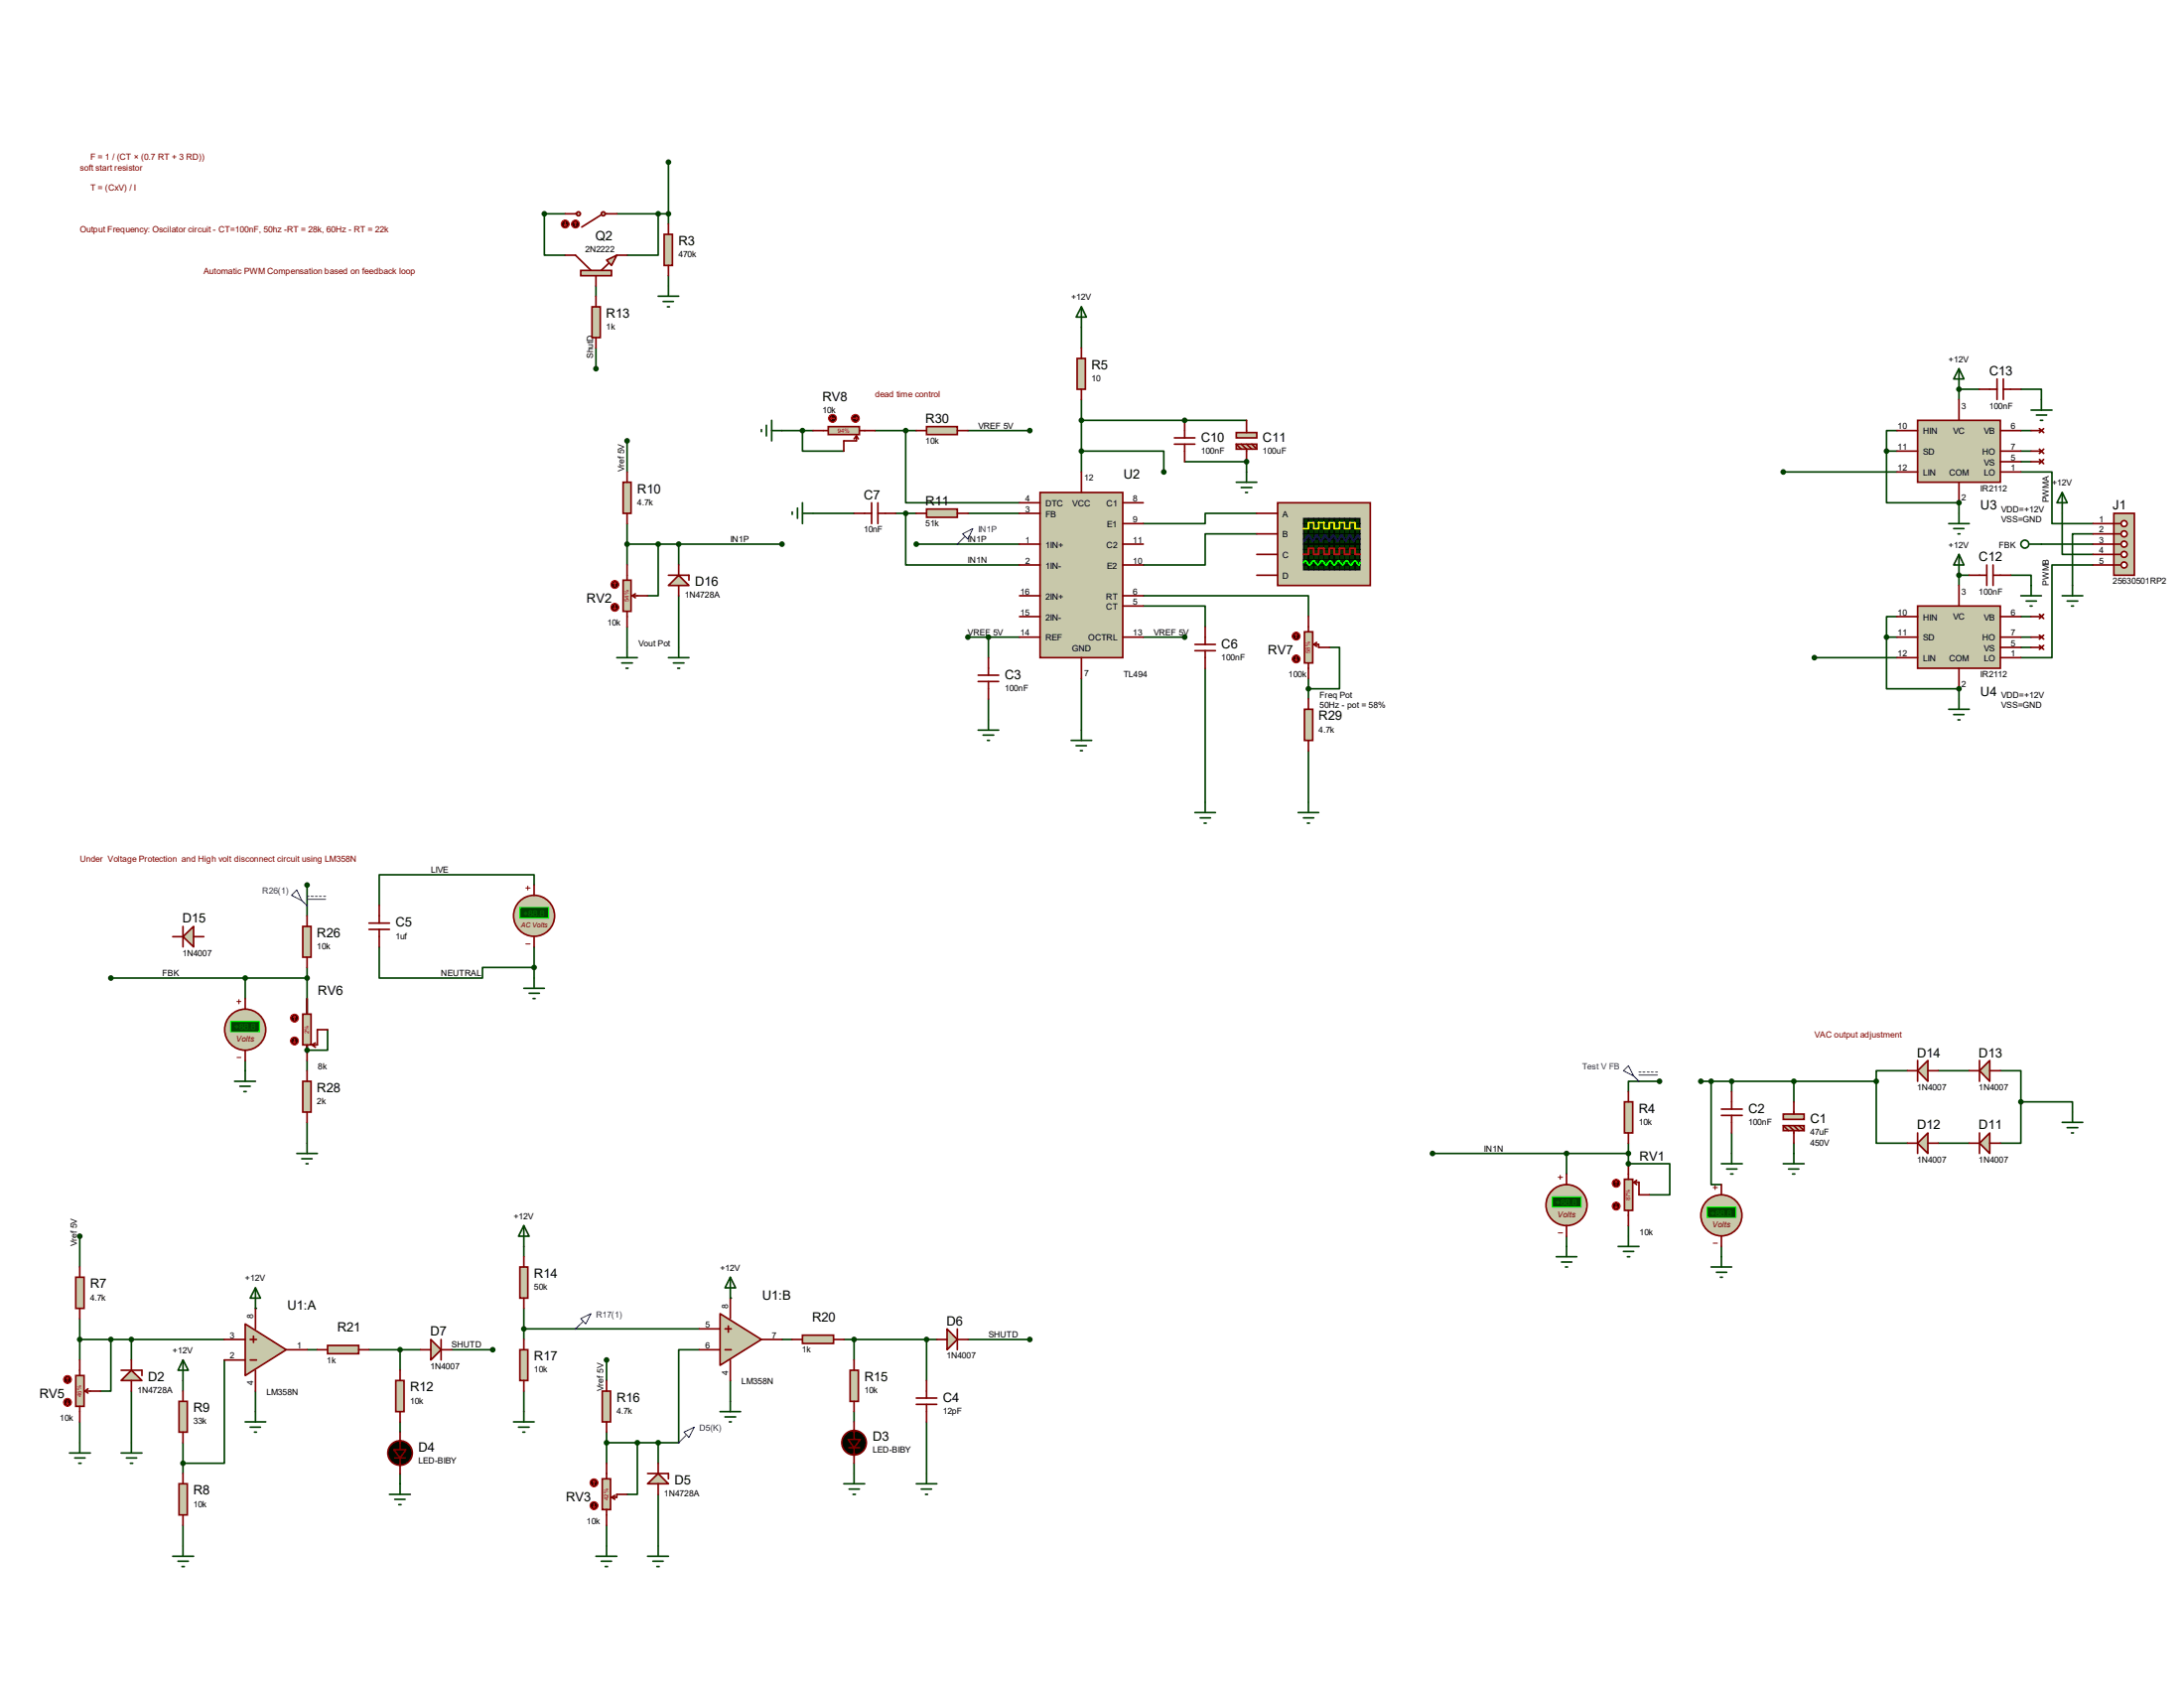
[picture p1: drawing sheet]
<svg xmlns="http://www.w3.org/2000/svg" width="279mm" height="216mm" viewBox="0 0 279 216" stroke-linecap="round" stroke-linejoin="round" font-family="sans-serif">
<g fill="none" stroke="#004000" stroke-width=".21">
<path d="M72.3 27.3h-2.7v5.3h2.7M76.2 36.6v1.3M78.9 27.3h6.6M84.2 27.3v5.3h-4M84.2 37.9h2.6M84.8 38.6h1.3M85.4 39.2h.2M85.5 20.7v8M85.5 35.3v2.6M138.3 39.2l.7 1.4h-1.3zM138.3 39.2v5.3M76.2 44.5v2.7"/>
<path d="M80.2 56.4v4M100 55.1h4M102.7 55.1v2.6h5.2M111.9 55.1h5.3M115.9 55.1v9.2h14.5M123.8 55.1h7.9M138.3 57.7h10.6v2.7M138.3 53.8h21.2M138.3 51.1v9.3M151.6 53.8h.1M151.6 59.1h7.9M159.5 59.1h.1"/>
<path d="M159.5 59.1v1.3M241.3 57.7v6.6h9.3M241.3 57.7h1.4M242.7 55.1h-1.4v2.6M250.6 49.8h.1M250.6 49.8v1.3M250.6 49.8h2.6M258.5 49.8h2.7v1.3M258.5 59.1h1.3M258.5 57.7h1.3M258.5 55.1h1.3M80.2 69.6h19.8"/>
<path d="M80.2 67v5.3M84.2 69.6v6.6h-1.4M86.8 69.6v2.7M86.8 76.2v6.6M104 65.7h5.3M114.6 65.7h2.6M115.9 65.7v6.6h14.5M117.2 69.6h13.2M123.8 65.7h6.6M146.3 77.5h7.9v2.7M146.3 76.2h21.1v2.7M160.8 65.7h-6.6v1.3h-7.9"/>
<path d="M160.8 68.3h-6.6v4h-7.9M228.1 60.4h14.6M242.7 78.9h-1.4v2.6M250.6 64.3h.1M250.6 73.6h.1M250.6 64.3v1.4M250.6 73.6v1.3M250.6 73.6h1.3M257.2 73.6h2.6v1.3M258.5 60.4h4v6.6h5.3M258.5 78.9h1.3M261.2 69.6h6.6"/>
<path d="M263.8 65.7v5.2h4M267.8 72.3h-5.3v11.8h-4M267.8 68.3h-2.7v6.6M80.2 80.2v2.6M123.8 81.5h6.6M126.4 81.5v2.6M126.4 89.4v2.7M137 94.7h2.7M137.7 95.4h1.3M138.2 96h.3M138.3 86.8v7.9M146.3 81.5h5.3"/>
<path d="M154.2 85.5v18.4M167.4 86.8v2.6M167.4 96v6.6M170.1 82.8h1.3v5.3h-4M232.1 84.1h10.6M241.3 81.5v6.6h9.3M241.3 81.5h1.4M250.6 88.1h.1M250.6 88.1v1.3M258.5 82.8h1.3M258.5 81.5h1.3M39.3 113.2v3.9"/>
<path d="M68.3 113.2v-1.3h-19.8v3.9M152.9 103.9h2.6M153.5 104.6h1.4M154.1 105.3h.2M14.2 125.1h25.1M31.4 125.1v2.6M31.4 135.6v1.3M39.3 123.7v10.6h2.6v-2.6M39.3 135.6v1.3M48.5 121.1v4h13.2v-1.4h6.6M68.3 121.1v4M212.3 138.3h-4v1.3"/>
<path d="M217.6 138.3h22.4M218.9 138.3v13.2h1.3M221.5 138.3v1.3M229.5 138.3v2.6M240 138.3v7.9h4M244 136.9h-4v1.4M247.9 136.9h4M255.9 136.9h2.6v4M10.2 158.1v4M39.3 143.6v2.6M67 159.4v1.3M183.3 147.5h25"/>
<path d="M200.4 147.5v2.7M200.4 158.1v1.3M208.3 148.8h.1M208.3 148.8h5.3v4h-2.6M208.3 146.2v2.6M208.3 156.8v1.3M220.2 159.4v1.3M221.5 144.9v2.6M229.5 146.2v1.3M247.9 146.2h4M258.5 140.9v5.3h-2.6M258.5 140.9h6.6v1.3"/>
<path d="M10.2 168.7v5.2M10.2 171.3h18.5M14.2 171.3v6.6h-1.3M16.8 171.3v2.6M16.8 177.9v6.6M23.4 176.6v1.3M28.7 173.9v13.3h-5.3M32.7 167.3h.1M32.7 177.9v2.7M39.3 172.6h1.3M47.2 172.6h6.6M51.2 172.6v2.7"/>
<path d="M57.8 172.6h5.2M67 167.3v4M67 177.9v2.7M67 170h22.5M77.6 173.9v2.7M89.5 172.6h-2.7v11.9h-9.2M93.4 166h.1M93.4 176.6v2.6M100 171.3h1.3M107.9 171.3h11.9M109.3 171.3v2.6M118.5 171.3v5.3"/>
<path d="M123.8 171.3h7.9M10.2 181.9v2.6M23.4 184.5v4M23.4 195.1v2.6M51.2 181.9v1.3M51.2 188.5v1.3M77.6 183.2v4M77.6 195.1v2.6M81.5 184.5v6.6h-1.3M84.2 184.5v2.7M84.2 191.1v6.6M109.3 180.6v1.3"/>
<path d="M109.3 187.2v1.3M118.5 181.9v6.6"/>
</g>
<path d="M150.2 56.8h2.7M150.2 56h2.7M151.6 53.8v2.2M151.6 56.8v2.3" fill="none" stroke="#800000" stroke-width=".21"/>
<g fill="#c8c8aa" stroke="#800000" stroke-width=".21">
<path d="M158.2 55.3h2.6v.7h-2.6z"/>
<path d="M158.2 56.8h2.6v.6h-2.6z"/>
</g>
<path d="M158.2 56.8l.6 .6M158.8 56.8l.7 .6v1.7M159.5 53.8v1.5M159.5 56.8l.6 .6M160.1 56.8l.7 .6" fill="none" stroke="#800000" stroke-width=".21"/>
<g fill="#004000" stroke="#004000" stroke-width=".21">
<circle cx="151.6" cy="53.8" r=".25"/>
<circle cx="159.5" cy="59.1" r=".25"/>
</g>
<path d="M158.2 61.7h2.6M158.8 62.4h1.3M159.3 63h.3M159.5 60.4v1.3" fill="none" stroke="#004000" stroke-width=".21"/>
<path d="M245.3 53.8h10.6v7.9h-10.6z" fill="#c8c8aa" stroke="#800000" stroke-width=".21"/>
<g fill="none" stroke="#800000" stroke-width=".21">
<path d="M242.7 55.1h2.6M242.7 57.7h2.6M250.6 51.1v2.7M255.9 55.1h2.6M255.9 57.7h2.6M255.9 59.1h2.6M259.8 55.1h1.4M259.8 57.7h1.4M259.8 59.1h1.4M260.9 58.8l.6 .5M260.9 57.4l.6 .6M260.9 54.8l.6 .5"/>
<path d="M261.5 58.8l-.6 .5M261.5 57.4l-.6 .6M261.5 54.8l-.6 .5M242.7 60.4h2.6M250.6 61.7v2.6M255.9 60.4h2.6"/>
</g>
<path d="M250.6 47.2l.6 1.3h-1.3zM250.6 47.2v2.6M249.3 67h2.6M249.9 67.6h1.3M250.5 68.3h.2M250.6 65.7v1.3" fill="none" stroke="#004000" stroke-width=".21"/>
<g fill="#004000" stroke="#004000" stroke-width=".21">
<circle cx="250.6" cy="64.3" r=".25"/>
<circle cx="241.3" cy="57.7" r=".25"/>
</g>
<path d="M245.3 77.5h10.6v8h-10.6z" fill="#c8c8aa" stroke="#800000" stroke-width=".21"/>
<g fill="none" stroke="#800000" stroke-width=".21">
<path d="M242.7 78.9h2.6M250.6 74.9v2.6M255.9 78.9h2.6M259.8 78.9h1.4M260.9 78.6l.6 .5M261.5 78.6l-.6 .5M242.7 84.1h2.6M242.7 81.5h2.6M250.6 85.5v2.6M255.9 84.1h2.6M255.9 81.5h2.6M255.9 82.8h2.6"/>
<path d="M259.8 81.5h1.4M259.8 82.8h1.4M260.9 82.5l.6 .6M260.9 81.2l.6 .5M261.5 82.5l-.6 .6M261.5 81.2l-.6 .5"/>
</g>
<path d="M250.6 70.9l.6 1.4h-1.3zM250.6 70.9v2.7M249.3 90.7h2.6M249.9 91.4h1.3M250.5 92.1h.2M250.6 89.4v1.3" fill="none" stroke="#004000" stroke-width=".21"/>
<g fill="#004000" stroke="#004000" stroke-width=".21">
<circle cx="250.6" cy="88.1" r=".25"/>
<circle cx="241.3" cy="81.5" r=".25"/>
</g>
<path d="M270.4 65.7h2.6v7.9h-2.6z" fill="#c8c8aa" stroke="#800000" stroke-width=".21"/>
<path d="M270.4 67h1" fill="none" stroke="#800000" stroke-width=".21"/>
<circle cx="271.7" cy="67" r=".38" fill="#fff" stroke="#800000" stroke-width=".21"/>
<path d="M270.4 68.3h1" fill="none" stroke="#800000" stroke-width=".21"/>
<circle cx="271.7" cy="68.3" r=".38" fill="#fff" stroke="#800000" stroke-width=".21"/>
<path d="M270.4 69.6h1" fill="none" stroke="#800000" stroke-width=".21"/>
<circle cx="271.7" cy="69.6" r=".38" fill="#fff" stroke="#800000" stroke-width=".21"/>
<path d="M270.4 70.9h1" fill="none" stroke="#800000" stroke-width=".21"/>
<circle cx="271.7" cy="70.9" r=".38" fill="#fff" stroke="#800000" stroke-width=".21"/>
<path d="M270.4 72.3h1" fill="none" stroke="#800000" stroke-width=".21"/>
<circle cx="271.7" cy="72.3" r=".38" fill="#fff" stroke="#800000" stroke-width=".21"/>
<g fill="none" stroke="#800000" stroke-width=".21">
<path d="M253.2 49.8h2.3M255.5 48.5v2.6M256.3 48.5v2.6M256.3 49.8h2.2M251.9 73.6h2.3M254.2 72.3v2.6M255 72.3v2.6M255 73.6h2.2M267.8 67h2.6M267.8 68.3h2.6M267.8 69.6h2.6M267.8 70.9h2.6"/>
<path d="M267.8 72.3h2.6"/>
</g>
<g fill="none" stroke="#004000" stroke-width=".21">
<path d="M259.8 52.5h2.7M260.5 53.1h1.3M261 53.8h.3M261.2 51.1v1.4M258.5 76.2h2.7M259.2 76.9h1.3M259.6 69.6h1.6M259.7 77.5h.3M259.8 74.9v1.3M263.8 63l.7 1.3h-1.4zM263.8 63v2.7M263.8 76.2h2.6"/>
<path d="M264.5 76.9h1.3M265 77.5h.3M265.1 74.9v1.3"/>
<circle cx="259" cy="69.6" r=".51"/>
</g>
<g fill="#004000" stroke="#004000" stroke-width=".21">
<circle cx="250.6" cy="73.6" r=".25"/>
<circle cx="250.6" cy="49.8" r=".25"/>
</g>
<g fill="#c8c8aa" stroke="#800000" stroke-width=".21">
<circle cx="74" cy="27.3" r=".25"/>
<circle cx="77.2" cy="27.3" r=".25"/>
</g>
<path d="M72.3 27.3h1.4M76.9 27.5l-2.5 1.5M77.4 27.3h1.5" fill="none" stroke="#800000" stroke-width=".21"/>
<circle cx="73.6" cy="28.7" r=".51" fill="#400000" stroke="#f00" stroke-width=".13"/>
<path d="M73.6 28.4l.1 .1M73.6 28.4l-.1 .1M73.6 28.4v.5" fill="none" stroke="#f00" stroke-width=".13"/>
<circle cx="72.3" cy="28.7" r=".51" fill="#400000" stroke="#f00" stroke-width=".13"/>
<path d="M72.2 28.8l.1 .1M72.3 28.4v.5M72.4 28.8l-.1 .1" fill="none" stroke="#f00" stroke-width=".13"/>
<path d="M85 30h1v4h-1z" fill="#c8c8aa" stroke="#800000" stroke-width=".21"/>
<path d="M85.5 28.7v1.3M85.5 34v1.3" fill="none" stroke="#800000" stroke-width=".21"/>
<circle cx="85.5" cy="27.3" r=".25" fill="#004000" stroke="#004000" stroke-width=".21"/>
<path d="M263.8 143.6h2.6M264.5 144.2h1.3M265 144.9h.3M265.1 142.2v1.4" fill="none" stroke="#004000" stroke-width=".21"/>
<g fill="#c8c8aa" stroke="#800000" stroke-width=".21">
<path d="M228.1 142.5h2.7v.7h-2.7z"/>
<path d="M228.1 144h2.7v.6h-2.7z"/>
</g>
<path d="M221.5 139.6v2.3M220.2 141.9h2.7M220.2 142.7h2.7M221.5 142.7v2.2M228.1 144l.7 .6M228.8 144l.7 .6v1.6M229.5 140.9v1.6M229.5 144l.6 .6M230.1 144l.7 .6" fill="none" stroke="#800000" stroke-width=".21"/>
<circle cx="221.5" cy="138.3" r=".25" fill="#004000" stroke="#004000" stroke-width=".21"/>
<path d="M220.2 148.8h2.7M220.9 149.5h1.3M221.4 150.2h.3M221.5 147.5v1.3M228.1 148.8h2.7M228.8 149.5h1.3M229.3 150.2h.3M229.5 147.5v1.3" fill="none" stroke="#004000" stroke-width=".21"/>
<path d="M207.8 150.8h1.1v4h-1.1z" fill="#c8c8aa" stroke="#800000" stroke-width=".21"/>
<path d="M208.3 148.8v2M208.3 154.8v2M209 151.2l.4 .3M209 151.2h.7v1.6h1.3M209.4 151l-.4 .2" fill="none" stroke="#800000" stroke-width=".21"/>
<circle cx="206.8" cy="151.3" r=".51" fill="#400000" stroke="#f00" stroke-width=".13"/>
<path d="M206.8 151.1l-.2 .1M206.8 151.1l.1 .1M206.8 151.1v.5" fill="none" stroke="#f00" stroke-width=".13"/>
<circle cx="206.8" cy="154.3" r=".51" fill="#400000" stroke="#f00" stroke-width=".13"/>
<path d="M206.6 154.4l.2 .1M206.8 154v.5M206.9 154.4l-.1 .1" fill="none" stroke="#f00" stroke-width=".13"/>
<path d="M207.8 140.9h1.1v4h-1.1z" fill="#c8c8aa" stroke="#800000" stroke-width=".21"/>
<path d="M208.3 139.6v1.3M208.3 144.9v1.3" fill="none" stroke="#800000" stroke-width=".21"/>
<path d="M207 159.4h2.7M208.3 158.1v1.3M207.7 160.1h1.3M208.2 160.7h.3" fill="none" stroke="#004000" stroke-width=".21"/>
<g fill="#004000" stroke="#004000" stroke-width=".21">
<circle cx="208.3" cy="147.5" r=".25"/>
<circle cx="208.3" cy="148.8" r=".25"/>
</g>
<path d="M31.4 169.3l5.2 3.3-5.2 3.3z" fill="#c8c8aa" stroke="#800000" stroke-width=".21"/>
<path d="M28.7 173.9h2.7M28.7 171.3h2.7M32 173.9h.8M32 171.3h.8M32.4 170.9v.8M32.7 167.3v2.7M32.7 175.3v2.6M36.6 172.6h2.7" fill="none" stroke="#800000" stroke-width=".21"/>
<path d="M32.7 164.7l.6 1.3h-1.3zM32.7 164.7v2.6M8.9 185.8h2.7M9.6 186.5h1.3M10.1 187.2h.3M10.2 184.5v1.3M31.4 181.9h2.6M32 182.5h1.3M32.6 183.2h.2M32.7 180.6v1.3" fill="none" stroke="#004000" stroke-width=".21"/>
<path d="M22.9 179.2h1.1v4h-1.1z" fill="#c8c8aa" stroke="#800000" stroke-width=".21"/>
<path d="M23.4 177.9v1.3M23.4 183.2v1.3" fill="none" stroke="#800000" stroke-width=".21"/>
<path d="M22.1 199.1h2.7M22.8 199.7h1.3M23.4 197.7v1.4M23.3 200.4h.3" fill="none" stroke="#004000" stroke-width=".21"/>
<path d="M50.6 176.6h1.1v4h-1.1z" fill="#c8c8aa" stroke="#800000" stroke-width=".21"/>
<path d="M51.2 175.3v1.3M51.2 180.6v1.3" fill="none" stroke="#800000" stroke-width=".21"/>
<path d="M49.8 191.1h2.7M50.5 191.8h1.3M51 192.4h.3M51.2 189.8v1.3" fill="none" stroke="#004000" stroke-width=".21"/>
<path d="M9.7 163.4h1.1v3.9h-1.1z" fill="#c8c8aa" stroke="#800000" stroke-width=".21"/>
<path d="M10.2 162.1v1.3M10.2 167.3v1.4" fill="none" stroke="#800000" stroke-width=".21"/>
<g fill="#c8c8aa" stroke="#800000" stroke-width=".21">
<path d="M77.6 33.3l1.3-.7-.7 1.4z"/>
<path d="M74.3 34.6h3.9v.7h-3.9z"/>
</g>
<path d="M72.3 32.6h1.3l2 2M76.2 35.3v1.3M77.9 33.7l-1 .9M78.9 32.6h1.3" fill="none" stroke="#800000" stroke-width=".21"/>
<g fill="#004000" stroke="#004000" stroke-width=".21">
<circle cx="84.2" cy="27.3" r=".25"/>
<circle cx="69.6" cy="27.3" r=".25"/>
</g>
<path d="M75.7 39.2h1.1v4h-1.1z" fill="#c8c8aa" stroke="#800000" stroke-width=".21"/>
<path d="M76.2 37.9v1.3M76.2 43.2v1.3" fill="none" stroke="#800000" stroke-width=".21"/>
<path d="M9.7 175.9h1.1v4h-1.1z" fill="#c8c8aa" stroke="#800000" stroke-width=".21"/>
<path d="M10.2 173.9v2M10.2 179.9v2M10.9 177.9l.4 .3M10.9 177.9h2M11.3 177.6l-.4 .3" fill="none" stroke="#800000" stroke-width=".21"/>
<circle cx="8.6" cy="176.4" r=".51" fill="#400000" stroke="#f00" stroke-width=".13"/>
<path d="M8.6 176.2l-.1 .1M8.6 176.2l.2 .1M8.6 176.2v.5" fill="none" stroke="#f00" stroke-width=".13"/>
<circle cx="8.6" cy="179.4" r=".51" fill="#400000" stroke="#f00" stroke-width=".13"/>
<path d="M8.5 179.5l.1 .1M8.6 179.1v.5M8.8 179.5l-.2 .1" fill="none" stroke="#f00" stroke-width=".13"/>
<g fill="#004000" stroke="#004000" stroke-width=".21">
<circle cx="10.2" cy="158.1" r=".25"/>
<circle cx="14.2" cy="171.3" r=".25"/>
<circle cx="10.2" cy="171.3" r=".25"/>
</g>
<path d="M22.9 189.8h1.1v4h-1.1z" fill="#c8c8aa" stroke="#800000" stroke-width=".21"/>
<path d="M23.4 188.5v1.3M23.4 193.8v1.3" fill="none" stroke="#800000" stroke-width=".21"/>
<circle cx="23.4" cy="187.2" r=".25" fill="#004000" stroke="#004000" stroke-width=".21"/>
<path d="M15.5 176.6l1.3-1.3 1.4 1.3z" fill="#c8c8aa" stroke="#800000" stroke-width=".21"/>
<path d="M15.5 175.3h2.7v.6M16.8 173.9v1.4M16.8 176.6v1.3" fill="none" stroke="#800000" stroke-width=".21"/>
<circle cx="16.8" cy="171.3" r=".25" fill="#004000" stroke="#004000" stroke-width=".21"/>
<path d="M15.5 185.8h2.7M16.2 186.5h1.3M16.7 187.2h.3M16.8 184.5v1.3" fill="none" stroke="#004000" stroke-width=".21"/>
<path d="M92.1 168l5.3 3.3-5.3 3.3z" fill="#c8c8aa" stroke="#800000" stroke-width=".21"/>
<path d="M89.5 172.6h2.6M89.5 170h2.6M92.8 172.6h.8M92.8 170h.8M93.2 169.6v.8M93.4 166v2.7M93.4 173.9v2.7M97.4 171.3h2.6" fill="none" stroke="#800000" stroke-width=".21"/>
<path d="M93.4 163.4l.7 1.3h-1.3zM93.4 163.4v2.6M93.4 179.2v1.4M76.2 199.1h2.7M76.9 199.7h1.3M77.6 197.7v1.4M92.1 180.6h2.6M92.8 181.2h1.3M93.3 181.9h.3M77.4 200.4h.3" fill="none" stroke="#004000" stroke-width=".21"/>
<path d="M108.8 175.3h1v3.9h-1z" fill="#c8c8aa" stroke="#800000" stroke-width=".21"/>
<path d="M109.3 173.9v1.4M109.3 179.2v1.4" fill="none" stroke="#800000" stroke-width=".21"/>
<path d="M107.9 189.8h2.7M108.6 190.5h1.3M109.1 191.1h.3M109.3 188.5v1.3" fill="none" stroke="#004000" stroke-width=".21"/>
<path d="M77 177.9h1.1v4h-1.1z" fill="#c8c8aa" stroke="#800000" stroke-width=".21"/>
<path d="M77.6 176.6v1.3M77.6 181.9v1.3" fill="none" stroke="#800000" stroke-width=".21"/>
<path d="M77 189.1h1.1v4h-1.1z" fill="#c8c8aa" stroke="#800000" stroke-width=".21"/>
<path d="M77.6 187.2v1.9M77.6 193.1v2M78.2 191.5l.5 .3M78.7 191.3l-.5 .2M80.2 191.1h-1.3v.4h-.7" fill="none" stroke="#800000" stroke-width=".21"/>
<circle cx="76" cy="189.7" r=".51" fill="#400000" stroke="#f00" stroke-width=".13"/>
<path d="M76 189.4l-.1 .1M76 189.4l.1 .1M76 189.4v.5" fill="none" stroke="#f00" stroke-width=".13"/>
<circle cx="76" cy="192.6" r=".51" fill="#400000" stroke="#f00" stroke-width=".13"/>
<path d="M75.9 192.7l.1 .1M76 192.3v.5M76.1 192.7l-.1 .1" fill="none" stroke="#f00" stroke-width=".13"/>
<g fill="#004000" stroke="#004000" stroke-width=".21">
<circle cx="77.6" cy="173.9" r=".25"/>
<circle cx="81.5" cy="184.5" r=".25"/>
<circle cx="77.6" cy="184.5" r=".25"/>
</g>
<path d="M82.8 189.8l1.4-1.3 1.3 1.3z" fill="#c8c8aa" stroke="#800000" stroke-width=".21"/>
<path d="M82.8 188.5h2.7v.6M84.2 187.2v1.3M84.2 189.8v1.3" fill="none" stroke="#800000" stroke-width=".21"/>
<g fill="#004000" stroke="#004000" stroke-width=".21">
<circle cx="84.2" cy="184.5" r=".25"/>
<circle cx="76.2" cy="47.2" r=".25"/>
<circle cx="131.7" cy="171.3" r=".25"/>
</g>
<path d="M82.8 199.1h2.7M83.5 199.7h1.3M84.2 197.7v1.4M84 200.4h.3" fill="none" stroke="#004000" stroke-width=".21"/>
<path d="M87.5 183.2l1.3-.7-.7 1.4zM87.8 183.6l-1 .9" fill="none" stroke="#0000c0" stroke-width=".13"/>
<path d="M66.5 162.1h1v3.9h-1z" fill="#c8c8aa" stroke="#800000" stroke-width=".21"/>
<path d="M67 160.7v1.4M67 166v1.3" fill="none" stroke="#800000" stroke-width=".21"/>
<path d="M65.7 181.9h2.6M66.3 182.5h1.4M66.9 183.2h.2M67 180.6v1.3" fill="none" stroke="#004000" stroke-width=".21"/>
<path d="M66.5 172.6h1v4h-1z" fill="#c8c8aa" stroke="#800000" stroke-width=".21"/>
<path d="M67 171.3v1.3M67 176.6v1.3" fill="none" stroke="#800000" stroke-width=".21"/>
<circle cx="67" cy="170" r=".25" fill="#004000" stroke="#004000" stroke-width=".21"/>
<path d="M74.3 168.7l1.3-.7-.7 1.3zM74.5 169.1l-.9 .9" fill="none" stroke="#0000c0" stroke-width=".13"/>
<path d="M121.2 170l1.3 1.3-1.3 1.3z" fill="#c8c8aa" stroke="#800000" stroke-width=".21"/>
<path d="M119.8 171.3h1.4M122.5 170v2.6M122.5 171.3h1.3" fill="none" stroke="#800000" stroke-width=".21"/>
<path d="M55.1 171.3l1.3 1.3-1.3 1.3z" fill="#c8c8aa" stroke="#800000" stroke-width=".21"/>
<path d="M53.8 172.6h1.3M56.4 171.3v2.6M56.4 172.6h1.4" fill="none" stroke="#800000" stroke-width=".21"/>
<circle cx="63" cy="172.6" r=".25" fill="#004000" stroke="#004000" stroke-width=".21"/>
<path d="M67 156.8l.7 1.3h-1.4zM67 156.8v2.6M23.4 173.9l.7 1.4h-1.3zM23.4 173.9v2.7" fill="none" stroke="#004000" stroke-width=".21"/>
<circle cx="68.3" cy="117.1" r="2.62" fill="#c8c8aa" stroke="#800000" stroke-width=".21"/>
<path d="M67.3 113.6h.5M67.5 113.3v.5M67.3 120.7h.5" fill="none" stroke="#800000" stroke-width=".13"/>
<path d="M66.5 116.1h3.7v1.3h-3.7z" fill="#004000" stroke="#0f0" stroke-width=".13"/>
<path d="M68.3 113.2v1.3M68.3 119.8v1.3M117.2 179.6h2.6M117.2 178.8h2.6M118.5 176.6v2.2M118.5 179.6v2.3" fill="none" stroke="#800000" stroke-width=".21"/>
<path d="M67 126.4h2.6M67.7 127h1.3M68.2 127.7h.3M68.3 125.1v1.3M117.2 189.8h2.6M117.9 190.5h1.3M118.4 191.1h.3M118.5 188.5v1.3" fill="none" stroke="#004000" stroke-width=".21"/>
<circle cx="68.3" cy="123.7" r=".25" fill="#004000" stroke="#004000" stroke-width=".21"/>
<path d="M102.7 170.8h3.9v1h-3.9z" fill="#c8c8aa" stroke="#800000" stroke-width=".21"/>
<path d="M101.3 171.3h1.4M106.6 171.3h1.3" fill="none" stroke="#800000" stroke-width=".21"/>
<path d="M41.9 172.1h4v1h-4z" fill="#c8c8aa" stroke="#800000" stroke-width=".21"/>
<path d="M47.2 118.9h2.6M47.2 118.1h2.6M48.5 115.8v2.3M48.5 118.9v2.2M40.6 172.6h1.3M45.9 172.6h1.3M50.5 186.5h1.3M51.2 183.2v2.2M51.2 186.5v2M108.6 185.2h1.3M109.3 181.9v2.2M109.3 185.2v2" fill="none" stroke="#800000" stroke-width=".21"/>
<g fill="#004000" stroke="#004000" stroke-width=".21">
<circle cx="51.2" cy="172.6" r=".25"/>
<circle cx="118.5" cy="171.3" r=".25"/>
<circle cx="109.3" cy="171.3" r=".25"/>
</g>
<g fill="#000" stroke="#800000" stroke-width=".21">
<path d="M50.4 185.4h1.5l-.7 1.1zM108.5 184.1h1.6l-.8 1.1z"/>
<circle cx="51.2" cy="185.8" r="1.57"/>
<circle cx="109.3" cy="184.5" r="1.57"/>
</g>
<circle cx="200.4" cy="154.1" r="2.62" fill="#c8c8aa" stroke="#800000" stroke-width=".21"/>
<path d="M199.3 150.6h.6M199.3 157.7h.6M199.6 150.3v.5" fill="none" stroke="#800000" stroke-width=".13"/>
<path d="M198.6 153.1h3.7v1.3h-3.7z" fill="#004000" stroke="#0f0" stroke-width=".13"/>
<path d="M200.4 150.2v1.3M200.4 156.8v1.3" fill="none" stroke="#800000" stroke-width=".21"/>
<circle cx="200.4" cy="147.5" r=".25" fill="#004000" stroke="#004000" stroke-width=".21"/>
<circle cx="220.2" cy="155.4" r="2.62" fill="#c8c8aa" stroke="#800000" stroke-width=".21"/>
<path d="M219.2 151.9h.5M219.2 159h.5M219.4 151.6v.5" fill="none" stroke="#800000" stroke-width=".13"/>
<path d="M218.4 154.4h3.7v1.3h-3.7z" fill="#004000" stroke="#0f0" stroke-width=".13"/>
<path d="M220.2 151.5v1.3M220.2 158.1v1.3" fill="none" stroke="#800000" stroke-width=".21"/>
<circle cx="218.9" cy="138.3" r=".25" fill="#004000" stroke="#004000" stroke-width=".21"/>
<path d="M200.4 159.4v1.3M199.1 160.7h2.6M199.8 161.4h1.3M200.3 162.1h.2M218.9 162.1h2.6M219.6 162.7h1.3M220.1 163.4h.2M220.2 160.7v1.4" fill="none" stroke="#004000" stroke-width=".21"/>
<path d="M253.2 146.2l1.4-1.3v2.6z" fill="#c8c8aa" stroke="#800000" stroke-width=".21"/>
<path d="M251.9 146.2h1.3M253.2 144.9v2.6M254.6 146.2h1.3" fill="none" stroke="#800000" stroke-width=".21"/>
<path d="M246.6 144.9v2.6l-1.3-1.3z" fill="#c8c8aa" stroke="#800000" stroke-width=".21"/>
<path d="M244 146.2h1.3M245.3 144.9v2.6M246.6 146.2h1.3" fill="none" stroke="#800000" stroke-width=".21"/>
<path d="M253.2 136.9l1.4-1.3v2.7z" fill="#c8c8aa" stroke="#800000" stroke-width=".21"/>
<path d="M251.9 136.9h1.3M253.2 135.6v2.7M254.6 136.9h1.3" fill="none" stroke="#800000" stroke-width=".21"/>
<path d="M245.3 136.9l1.3-1.3v2.7z" fill="#c8c8aa" stroke="#800000" stroke-width=".21"/>
<path d="M244 136.9h1.3M245.3 135.6v2.7M246.6 136.9h1.3" fill="none" stroke="#800000" stroke-width=".21"/>
<g fill="#004000" stroke="#004000" stroke-width=".21">
<circle cx="258.5" cy="140.9" r=".25"/>
<circle cx="229.5" cy="138.3" r=".25"/>
<circle cx="240" cy="138.3" r=".25"/>
<circle cx="183.3" cy="147.5" r=".25"/>
</g>
<path d="M38.7 129.7h1.1v3.9h-1.1z" fill="#c8c8aa" stroke="#800000" stroke-width=".21"/>
<path d="M39.3 127.7v2M39.3 133.6v2M39.9 133.6l.4 .3M40.3 133.4l-.4 .2M41.9 131.7h-1.3v1.9h-.7" fill="none" stroke="#800000" stroke-width=".21"/>
<circle cx="37.7" cy="130.2" r=".51" fill="#400000" stroke="#f00" stroke-width=".13"/>
<path d="M37.7 130l-.2 .1M37.7 130l.1 .1M37.7 130v.5" fill="none" stroke="#f00" stroke-width=".13"/>
<circle cx="37.7" cy="133.1" r=".51" fill="#400000" stroke="#f00" stroke-width=".13"/>
<path d="M37.5 133.3l.2 .1M37.7 132.9v.5M37.8 133.3l-.1 .1" fill="none" stroke="#f00" stroke-width=".13"/>
<path d="M38.7 118.5h1.1v3.9h-1.1z" fill="#c8c8aa" stroke="#800000" stroke-width=".21"/>
<path d="M39.3 117.1v1.4M39.3 122.4v1.3" fill="none" stroke="#800000" stroke-width=".21"/>
<path d="M38 147.5h2.6M38.6 148.2h1.3M39.2 148.8h.2M39.3 146.2v1.3" fill="none" stroke="#004000" stroke-width=".21"/>
<g fill="#004000" stroke="#004000" stroke-width=".21">
<circle cx="39.3" cy="125.1" r=".25"/>
<circle cx="39.3" cy="134.3" r=".25"/>
</g>
<circle cx="31.4" cy="131.7" r="2.62" fill="#c8c8aa" stroke="#800000" stroke-width=".21"/>
<path d="M30.3 128.1h.5M30.3 135.3h.5M30.6 127.8v.6" fill="none" stroke="#800000" stroke-width=".13"/>
<path d="M29.5 130.6h3.7v1.4h-3.7z" fill="#004000" stroke="#0f0" stroke-width=".13"/>
<path d="M31.4 127.7v1.3M31.4 134.3v1.3" fill="none" stroke="#800000" stroke-width=".21"/>
<g fill="#004000" stroke="#004000" stroke-width=".21">
<circle cx="31.4" cy="125.1" r=".25"/>
<circle cx="14.2" cy="125.1" r=".25"/>
<circle cx="39.3" cy="113.2" r=".25"/>
</g>
<path d="M30 138.3h2.7M30.7 138.9h1.3M31.2 139.6h.3M31.4 136.9v1.4" fill="none" stroke="#004000" stroke-width=".21"/>
<path d="M37.3 114.5l.7-.7 .6 1.4zM38.6 115.2l.7 .6M39.3 114.6h.2M39.3 115h2.4M39.8 114.6h.3M40.3 114.6h.3M40.9 114.6h.2M41.4 114.6h.3" fill="none" stroke="#0000c0" stroke-width=".13"/>
<path d="M38.7 138.3h1.1v3.9h-1.1z" fill="#c8c8aa" stroke="#800000" stroke-width=".21"/>
<path d="M39.3 136.9v1.4M39.3 142.2v1.4" fill="none" stroke="#800000" stroke-width=".21"/>
<path d="M23.4 119.8l1.4-1.3v2.6z" fill="#c8c8aa" stroke="#800000" stroke-width=".21"/>
<path d="M22.1 119.8h1.3M23.4 118.5v2.6M24.8 119.8h1.3" fill="none" stroke="#800000" stroke-width=".21"/>
<g fill="#004000" stroke="#004000" stroke-width=".21">
<circle cx="85.5" cy="20.7" r=".25"/>
<circle cx="228.1" cy="60.4" r=".25"/>
<circle cx="148.9" cy="60.4" r=".25"/>
</g>
<path d="M133.1 63h10.5v21.1h-10.5z" fill="#c8c8aa" stroke="#800000" stroke-width=".21"/>
<g fill="none" stroke="#800000" stroke-width=".21">
<path d="M130.4 64.3h2.7M130.4 65.7h2.7M130.4 69.6h2.7M130.4 72.3h2.7M130.4 76.2h2.7M130.4 78.9h2.7M138.3 60.4v2.6M143.6 64.3h2.7M143.6 69.6h2.7M143.6 72.3h2.7M143.6 76.2h2.7M143.6 67h2.7"/>
<path d="M143.6 77.5h2.7M130.4 81.5h2.7M138.3 84.1v2.7M143.6 81.5h2.7M152.9 83.2h2.6M152.9 82.4h2.6M154.2 80.2v2.2M154.2 83.2v2.3"/>
</g>
<g fill="#004000" stroke="#004000" stroke-width=".21">
<circle cx="138.3" cy="57.7" r=".25"/>
<circle cx="232.1" cy="84.1" r=".25"/>
<circle cx="123.8" cy="81.5" r=".25"/>
<circle cx="151.6" cy="81.5" r=".25"/>
</g>
<path d="M166.1 103.9h2.6M166.8 104.6h1.3M167.3 105.3h.2M167.4 102.6v1.3" fill="none" stroke="#004000" stroke-width=".21"/>
<path d="M118.5 54.6h4v1h-4z" fill="#c8c8aa" stroke="#800000" stroke-width=".21"/>
<path d="M117.2 55.1h1.3M122.5 55.1h1.3" fill="none" stroke="#800000" stroke-width=".21"/>
<path d="M97.4 54.9v.3M98 54.4v1.4M98.7 55.1h1.3M98.7 53.8v2.6" fill="none" stroke="#004000" stroke-width=".21"/>
<circle cx="131.7" cy="55.1" r=".25" fill="#004000" stroke="#004000" stroke-width=".21"/>
<path d="M106 54.6h3.9v1h-3.9z" fill="#c8c8aa" stroke="#800000" stroke-width=".21"/>
<path d="M104 55.1h2M109.6 55.8l.2 .3M109.6 55.8l-.3 .3M109.6 55.8v.6h-1.7v1.3M109.9 55.1h2" fill="none" stroke="#800000" stroke-width=".21"/>
<circle cx="109.4" cy="53.5" r=".51" fill="#400000" stroke="#f00" stroke-width=".13"/>
<path d="M109.1 53.5h.6M109.6 53.3l.1 .2M109.7 53.5l-.1 .1" fill="none" stroke="#f00" stroke-width=".13"/>
<circle cx="106.5" cy="53.5" r=".51" fill="#400000" stroke="#f00" stroke-width=".13"/>
<path d="M106.3 53.5l.1 .1M106.3 53.5h.5M106.4 53.3l-.1 .2" fill="none" stroke="#f00" stroke-width=".13"/>
<g fill="#004000" stroke="#004000" stroke-width=".21">
<circle cx="115.9" cy="55.1" r=".25"/>
<circle cx="102.7" cy="55.1" r=".25"/>
</g>
<path d="M137.8 45.8h1.1v4h-1.1z" fill="#c8c8aa" stroke="#800000" stroke-width=".21"/>
<path d="M138.3 44.5v1.3M138.3 49.8v1.3M125.1 87.2h2.7M125.1 86.4h2.7M126.4 84.1v2.3M126.4 87.2v2.2" fill="none" stroke="#800000" stroke-width=".21"/>
<g fill="#004000" stroke="#004000" stroke-width=".21">
<circle cx="138.3" cy="53.8" r=".25"/>
<circle cx="126.4" cy="81.5" r=".25"/>
</g>
<path d="M125.1 93.4h2.7M125.8 94h1.3M126.3 94.7h.3M126.4 92.1v1.3" fill="none" stroke="#004000" stroke-width=".21"/>
<path d="M163.4 64.3h11.9v10.6h-11.9z" fill="#c8c8aa" stroke="#800000" stroke-width=".21"/>
<path d="M166.8 66.3h7.2v6.6h-7.2z" fill="#003000" stroke="#000" stroke-width=".13"/>
<g fill="none" stroke="#000" stroke-width=".13">
<path d="M166.8 68.3h7.2M166.8 67h7.2M166.8 67.6h7.2M166.8 69h7.2M166.8 70.3h7.2M166.8 70.9h7.2M166.8 71.6h7.2M166.8 72.3h7.2M166.8 69.6h7.2M167.4 66.3v6.6M168.1 66.3v6.6M168.7 66.3v6.6"/>
<path d="M169.4 66.3v6.6M170.1 66.3v6.6M170.7 66.3v6.6M171.4 66.3v6.6M172 66.3v6.6M172.7 66.3v6.6M173.4 66.3v6.6"/>
</g>
<path d="M166.8 67.6h.6v-.8h.7v.8h.6v-.8h.7v.8h.7v-.8h.6v.8h.7v-.8h.6v.8h.7v-.8h.7v.8h.6" fill="none" stroke="#ff0" stroke-width=".21"/>
<path d="M166.8 70.9h.6v-.8h.7v.8h.6v-.8h.7v.8h.7v-.8h.6v.8h.7v-.8h.6v.8h.7v-.8h.7v.8h.6" fill="none" stroke="#f00" stroke-width=".21"/>
<path d="M174 68.8l-.3-.4-.5 .8-.5-.8-.5 .8-.6-.8-.5 .8-.5-.8-.5 .8-.6-.8-.5 .8-.6-.8-.5 .8-.5-.8-.5 .8-.1-.1" fill="none" stroke="#00f" stroke-width=".21"/>
<path d="M166.8 72l.2-.3 .5 .6 .6-.6 .5 .6 .5-.6 .5 .6 .4-.5a.45 .45 0 0 1 .6 .4l.1 .1 .1-.1 .3-.4a.45 .45 0 0 1 .5 .4l.1 .1 .2-.1 .2-.4a.45 .45 0 0 1 .6 .4l.1 .1 .1-.1 .3-.4a.45 .45 0 0 1 .5 .4l.2 .1 .1-.3" fill="none" stroke="#0f0" stroke-width=".21"/>
<path d="M160.8 65.7h2.6M160.8 68.3h2.6M160.8 70.9h2.6M160.8 73.6h2.6" fill="none" stroke="#800000" stroke-width=".21"/>
<path d="M166.9 90.7h1v4h-1z" fill="#c8c8aa" stroke="#800000" stroke-width=".21"/>
<path d="M167.4 89.4v1.3M167.4 94.7v1.3" fill="none" stroke="#800000" stroke-width=".21"/>
<path d="M166.9 80.8h1v4h-1z" fill="#c8c8aa" stroke="#800000" stroke-width=".21"/>
<path d="M167.4 78.9v1.9M167.4 84.8v2M168.1 82.4l.3 .3M168.1 82.4h.6v.4h1.4M168.4 82.2l-.3 .2" fill="none" stroke="#800000" stroke-width=".21"/>
<circle cx="165.8" cy="81.4" r=".51" fill="#400000" stroke="#f00" stroke-width=".13"/>
<path d="M165.8 81.1l-.1 .1M165.8 81.1l.1 .1M165.8 81.1v.5" fill="none" stroke="#f00" stroke-width=".13"/>
<circle cx="165.8" cy="84.3" r=".51" fill="#400000" stroke="#f00" stroke-width=".13"/>
<path d="M165.7 84.4l.1 .1M165.8 84v.5M165.9 84.4l-.1 .1" fill="none" stroke="#f00" stroke-width=".13"/>
<circle cx="167.4" cy="88.1" r=".25" fill="#004000" stroke="#004000" stroke-width=".21"/>
<path d="M78.9 84.1h2.6M79.5 84.8h1.4M80.1 85.5h.2M80.2 82.8v1.3" fill="none" stroke="#004000" stroke-width=".21"/>
<path d="M79.7 61.7h1v4h-1z" fill="#c8c8aa" stroke="#800000" stroke-width=".21"/>
<path d="M80.2 60.4v1.3M80.2 65.7v1.3" fill="none" stroke="#800000" stroke-width=".21"/>
<path d="M79.7 74.2h1v4h-1z" fill="#c8c8aa" stroke="#800000" stroke-width=".21"/>
<path d="M80.2 72.3v1.9M80.2 78.2v2M80.9 76.2l.4 .3M80.9 76.2h1.9M81.3 75.9l-.4 .3" fill="none" stroke="#800000" stroke-width=".21"/>
<circle cx="78.7" cy="74.8" r=".51" fill="#400000" stroke="#f00" stroke-width=".13"/>
<path d="M78.7 74.5l-.2 .1M78.7 74.5l.1 .1M78.7 74.5v.5" fill="none" stroke="#f00" stroke-width=".13"/>
<circle cx="78.7" cy="77.7" r=".51" fill="#400000" stroke="#f00" stroke-width=".13"/>
<path d="M78.5 77.8l.2 .1M78.7 77.4v.5M78.8 77.8l-.1 .1" fill="none" stroke="#f00" stroke-width=".13"/>
<g fill="#004000" stroke="#004000" stroke-width=".21">
<circle cx="80.2" cy="56.4" r=".25"/>
<circle cx="84.2" cy="69.6" r=".25"/>
<circle cx="80.2" cy="69.6" r=".25"/>
</g>
<path d="M86.8 73.6l1.3 1.3h-2.6z" fill="#c8c8aa" stroke="#800000" stroke-width=".21"/>
<path d="M85.5 73.6h2.6v.6M86.8 72.3v1.3M86.8 74.9v1.3" fill="none" stroke="#800000" stroke-width=".21"/>
<g fill="#004000" stroke="#004000" stroke-width=".21">
<circle cx="86.8" cy="69.6" r=".25"/>
<circle cx="100" cy="69.6" r=".25"/>
<circle cx="212.3" cy="138.3" r=".25"/>
<circle cx="217.6" cy="138.3" r=".25"/>
</g>
<path d="M85.5 84.1h2.6M86.1 84.8h1.4M86.7 85.5h.3M86.8 82.8v1.3" fill="none" stroke="#004000" stroke-width=".21"/>
<path d="M123.1 68.3l1.4-.7-.7 1.4zM123.4 68.7l-.9 .9M208.3 136.3l.7 1.3-1.3-.7zM209 137.6l.7 .7M209.7 137.1h.2M209.7 137.5h2.3M210.2 137.1h.2M210.7 137.1h.3M211.2 137.1h.3M211.8 137.1h.2" fill="none" stroke="#0000c0" stroke-width=".13"/>
<path d="M118.5 65.1h4v1.1h-4z" fill="#c8c8aa" stroke="#800000" stroke-width=".21"/>
<path d="M109.3 65.7h2.2M111.5 64.3v2.7M112.3 65.7h2.3M112.3 64.3v2.7M117.2 65.7h1.3M122.5 65.7h1.3" fill="none" stroke="#800000" stroke-width=".21"/>
<g fill="#004000" stroke="#004000" stroke-width=".21">
<circle cx="117.2" cy="69.6" r=".25"/>
<circle cx="115.9" cy="65.7" r=".25"/>
</g>
<path d="M101.3 65.5v.3M102 65v1.3M102.7 65.7h1.3M102.7 64.3v2.7" fill="none" stroke="#004000" stroke-width=".21"/>
<g font-size="1.7">
<text x="76.2" y="30.7">Q2</text>
<text x="86.8" y="31.4">R3</text>
<text x="77.6" y="40.6">R13</text>
<text x="139.6" y="47.2">R5</text>
<text x="105.2" y="51.3">RV8</text>
<text x="254.5" y="48">C13</text>
<text x="118.4" y="54.1">R30</text>
<text x="153.6" y="56.5">C10</text>
<text x="161.5" y="56.5">C11</text>
<text x="81.5" y="63.1">R10</text>
<text x="110.5" y="63.9">C7</text>
<text x="118.4" y="64.7">R11</text>
<text x="143.7" y="61.3">U2</text>
<text x="253.4" y="65.2">U3</text>
<text x="270.3" y="65.2">J1</text>
<text x="253.2" y="71.8">C12</text>
<text x="75.1" y="77.1">RV2</text>
<text x="88.9" y="74.9">D16</text>
<text x="156.3" y="82.9">C6</text>
<text x="162.2" y="83.7">RV7</text>
<text x="128.5" y="86.8">C3</text>
<text x="253.4" y="89">U4</text>
<text x="168.7" y="92.1">R29</text>
<text x="23.3" y="118">D15</text>
<text x="40.6" y="119.8">R26</text>
<text x="50.6" y="118.5">C5</text>
<text x="40.7" y="127.3">RV6</text>
<text x="245.2" y="135.2">D14</text>
<text x="253.2" y="135.2">D13</text>
<text x="40.6" y="139.7">R28</text>
<text x="209.6" y="142.3">R4</text>
<text x="223.6" y="142.3">C2</text>
<text x="231.6" y="143.6">C1</text>
<text x="209.8" y="148.4">RV1</text>
<text x="245.2" y="144.4">D12</text>
<text x="253.2" y="144.4">D11</text>
<text x="11.5" y="164.8">R7</text>
<text x="36.7" y="167.6">U1:A</text>
<text x="68.3" y="163.4">R14</text>
<text x="97.5" y="166.2">U1:B</text>
<text x="43.1" y="170.3">R21</text>
<text x="55" y="170.9">D7</text>
<text x="68.3" y="174">R17</text>
<text x="103.9" y="169">R20</text>
<text x="121.1" y="169.5">D6</text>
<text x="5" y="178.8">RV5</text>
<text x="18.9" y="176.7">D2</text>
<text x="52.5" y="178">R12</text>
<text x="78.9" y="179.3">R16</text>
<text x="110.6" y="176.7">R15</text>
<text x="120.6" y="179.3">C4</text>
<text x="24.7" y="180.6">R9</text>
<text x="53.5" y="185.6">D4</text>
<text x="111.6" y="184.3">D3</text>
<text x="24.7" y="191.2">R8</text>
<text x="72.4" y="192">RV3</text>
<text x="86.3" y="189.9">D5</text>
</g>
<g font-size="1.1" fill="#800000">
<text x="10.2" y="21.8">soft start resistor</text>
<text x="11.6" y="20.5">F = 1 / (CT × (0.7 RT + 3 RD))</text>
<text x="10.2" y="29.7">Output Frequency: Oscilator circuit - CT=100nF, 50hz -RT = 28k, 60Hz - RT = 22k</text>
<text x="11.6" y="24.4">T = (CxV) / I</text>
<text x="26.1" y="35">Automatic PWM Compensation based on feedback loop</text>
<text x="111.9" y="50.8">dead time control</text>
<text x="10.2" y="110.3">Under Voltage Protection and High volt disconnect circuit using LM358N</text>
<text x="232.1" y="132.8">VAC output adjustment</text>
</g>
<g font-size="1.1">
<text x="74.8" y="32.3">2N2222</text>
<text x="86.8" y="32.9">470k</text>
<text x="137" y="38.4">+12V</text>
<text x="75.9" y="45.8" transform="rotate(-90 75.9 45.8)">ShutD</text>
<text x="77.6" y="42.2">1k</text>
<text x="249.3" y="46.3">+12V</text>
<text x="105.2" y="52.9">10k</text>
<text x="139.6" y="48.8">10</text>
<text x="251" y="52.3">3</text>
<text x="254.5" y="52.3">100nF</text>
<text x="118.4" y="56.8">10k</text>
<text x="125.1" y="54.8">VREF 5V</text>
<text x="153.6" y="58">100nF</text>
<text x="161.5" y="58">100uF</text>
<text x="242.8" y="54.9">10</text>
<text x="242.8" y="57.5">11</text>
<text x="246" y="55.5">HIN</text>
<text x="246" y="58.2">SD</text>
<text x="249.9" y="55.5">VC</text>
<text x="253.6" y="58.2">HO</text>
<text x="253.8" y="55.5">VB</text>
<text x="253.8" y="59.5">VS</text>
<text x="257.2" y="54.9">6</text>
<text x="257.2" y="57.5">7</text>
<text x="257.2" y="58.9">5</text>
<text x="79.9" y="60.4" transform="rotate(-90 79.9 60.4)">Vref 5V</text>
<text x="81.5" y="64.6">4.7k</text>
<text x="131.1" y="64.1">4</text>
<text x="131.1" y="65.5">3</text>
<text x="133.7" y="64.8">DTC</text>
<text x="137.2" y="64.7">VCC</text>
<text x="138.7" y="61.5">12</text>
<text x="141.6" y="64.8">C1</text>
<text x="144.9" y="64.1">8</text>
<text x="242.8" y="60.2">12</text>
<text x="246" y="60.8">LIN</text>
<text x="249.3" y="60.8">COM</text>
<text x="251" y="64.1">2</text>
<text x="253.4" y="62.8">IR2112</text>
<text x="253.8" y="60.8">LO</text>
<text x="256" y="65.5">VDD=+12V</text>
<text x="257.2" y="60.2">1</text>
<text x="262.1" y="64.3" transform="rotate(-90 262.1 64.3)">PWMA</text>
<text x="262.5" y="62.1">+12V</text>
<text x="93.4" y="69.3">IN1P</text>
<text x="110.5" y="68.1">10nF</text>
<text x="118.4" y="67.4">51k</text>
<text x="123.8" y="69.3">IN1P</text>
<text x="123.8" y="72">IN1N</text>
<text x="131.1" y="69.4">1</text>
<text x="133.7" y="66.1">FB</text>
<text x="133.7" y="70.1">1IN+</text>
<text x="141.6" y="70.1">C2</text>
<text x="141.6" y="67.4">E1</text>
<text x="144.9" y="66.8">9</text>
<text x="144.9" y="69.4">11</text>
<text x="164.1" y="66.1">A</text>
<text x="164.1" y="68.7">B</text>
<text x="164.1" y="71.4">C</text>
<text x="249.3" y="70.1">+12V</text>
<text x="255.7" y="70.1">FBK</text>
<text x="256" y="66.8">VSS=GND</text>
<text x="268.5" y="66.8">1</text>
<text x="268.5" y="68.1">2</text>
<text x="268.5" y="69.4">3</text>
<text x="268.5" y="70.7">4</text>
<text x="87.6" y="76.5">1N4728A</text>
<text x="130.5" y="76">16</text>
<text x="131.1" y="72.1">2</text>
<text x="133.7" y="72.7">1IN-</text>
<text x="133.7" y="76.7">2IN+</text>
<text x="141.5" y="76.7">RT</text>
<text x="141.5" y="78">CT</text>
<text x="141.6" y="72.7">E2</text>
<text x="144.9" y="72.1">10</text>
<text x="144.9" y="76">6</text>
<text x="144.9" y="77.3">5</text>
<text x="164.1" y="74">D</text>
<text x="251" y="76">3</text>
<text x="253.2" y="76">100nF</text>
<text x="262.1" y="74.9" transform="rotate(-90 262.1 74.9)">PWMB</text>
<text x="268.5" y="72.1">5</text>
<text x="270.3" y="74.7">25630501RP2</text>
<text x="77.7" y="80">10k</text>
<text x="81.7" y="82.6">Vout Pot</text>
<text x="123.8" y="81.2">VREF 5V</text>
<text x="130.5" y="78.7">15</text>
<text x="130.5" y="81.3">14</text>
<text x="133.7" y="79.3">2IN-</text>
<text x="133.7" y="82">REF</text>
<text x="137.1" y="83.3">GND</text>
<text x="139.2" y="82">OCTRL</text>
<text x="144.9" y="81.3">13</text>
<text x="147.6" y="81.2">VREF 5V</text>
<text x="242.8" y="78.7">10</text>
<text x="242.8" y="83.9">12</text>
<text x="242.8" y="81.3">11</text>
<text x="246" y="79.3">HIN</text>
<text x="246" y="82">SD</text>
<text x="249.9" y="79.2">VC</text>
<text x="253.6" y="82">HO</text>
<text x="253.8" y="79.3">VB</text>
<text x="253.8" y="83.3">VS</text>
<text x="257.2" y="78.7">6</text>
<text x="257.2" y="81.3">7</text>
<text x="257.2" y="82.6">5</text>
<text x="257.2" y="83.9">1</text>
<text x="128.5" y="88.4">100nF</text>
<text x="138.7" y="86.5">7</text>
<text x="143.7" y="86.6">TL494</text>
<text x="156.3" y="84.4">100nF</text>
<text x="164.8" y="86.6">100k</text>
<text x="168.8" y="89.2">Freq Pot</text>
<text x="246" y="84.6">LIN</text>
<text x="249.3" y="84.6">COM</text>
<text x="251" y="87.8">2</text>
<text x="253.4" y="86.6">IR2112</text>
<text x="253.8" y="84.6">LO</text>
<text x="256" y="89.2">VDD=+12V</text>
<text x="168.7" y="93.7">4.7k</text>
<text x="168.8" y="90.6">50Hz - pot = 58%</text>
<text x="256" y="90.6">VSS=GND</text>
<text x="55.1" y="111.6">LIVE</text>
<text x="20.8" y="124.8">FBK</text>
<text x="23.3" y="122.3">1N4007</text>
<text x="40.6" y="121.4">10k</text>
<text x="50.6" y="120.1">1uf</text>
<text x="56.4" y="124.8">NEUTRAL</text>
<text x="40.7" y="136.8">8k</text>
<text x="40.6" y="141.2">2k</text>
<text x="209.6" y="143.8">10k</text>
<text x="223.6" y="143.8">100nF</text>
<text x="245.2" y="139.4">1N4007</text>
<text x="253.2" y="139.4">1N4007</text>
<text x="189.9" y="147.3">IN1N</text>
<text x="231.6" y="145.2">47uF</text>
<text x="231.6" y="146.5">450V</text>
<text x="245.2" y="148.7">1N4007</text>
<text x="253.2" y="148.7">1N4007</text>
<text x="65.7" y="155.9">+12V</text>
<text x="9.9" y="159.4" transform="rotate(-90 9.9 159.4)">Vref 5V</text>
<text x="209.8" y="157.9">10k</text>
<text x="11.5" y="166.3">4.7k</text>
<text x="31.4" y="163.8">+12V</text>
<text x="68.3" y="165">50k</text>
<text x="92.1" y="162.5">+12V</text>
<text x="93.2" y="167.3" transform="rotate(-90 93.2 167.3)">8</text>
<text x="22.1" y="173.1">+12V</text>
<text x="29.4" y="171.2">3</text>
<text x="29.4" y="173.8">2</text>
<text x="32.4" y="168.7" transform="rotate(-90 32.4 168.7)">8</text>
<text x="38" y="172.5">1</text>
<text x="57.8" y="172.3">SHUTD</text>
<text x="90.2" y="169.8">5</text>
<text x="90.2" y="172.5">6</text>
<text x="98.7" y="171.2">7</text>
<text x="102.6" y="173">1k</text>
<text x="121.1" y="173.8">1N4007</text>
<text x="126.4" y="171">SHUTD</text>
<text x="17.6" y="178.2">1N4728A</text>
<text x="32.4" y="177.2" transform="rotate(-90 32.4 177.2)">4</text>
<text x="34.1" y="178.4">LM358N</text>
<text x="41.8" y="174.3">1k</text>
<text x="52.5" y="179.5">10k</text>
<text x="55" y="175.1">1N4007</text>
<text x="68.3" y="175.6">10k</text>
<text x="77.2" y="177.9" transform="rotate(-90 77.2 177.9)">Vref 5V</text>
<text x="93.2" y="175.8" transform="rotate(-90 93.2 175.8)">4</text>
<text x="94.9" y="177.1">LM358N</text>
<text x="110.6" y="178.2">10k</text>
<text x="7.7" y="181.7">10k</text>
<text x="24.7" y="182.2">33k</text>
<text x="78.9" y="180.8">4.7k</text>
<text x="111.6" y="185.8">LED-BIBY</text>
<text x="120.6" y="180.8">12pF</text>
<text x="53.5" y="187.2">LED-BIBY</text>
<text x="85" y="191.4">1N4728A</text>
<text x="24.7" y="192.7">10k</text>
<text x="75.1" y="194.9">10k</text>
</g>
<g font-size="1.1" fill="#0000c0">
<text x="125.1" y="68.1">IN1P</text>
<text x="33.6" y="114.3">R26(1)</text>
<text x="202.4" y="136.8">Test V FB</text>
<text x="76.2" y="168.5">R17(1)</text>
<text x="89.5" y="183">D5(K)</text>
</g>
<g font-size="1.1" fill="#008000">
<text x="66.9" y="117.2">+88.8</text>
<text x="30" y="131.7">+88.8</text>
<text x="199" y="154.2">+88.8</text>
<text x="218.8" y="155.5">+88.8</text>
</g>
<g font-size="1" fill="#800000">
<text x="30.2" y="133.2">Volts</text>
<text x="199.3" y="155.7">Volts</text>
<text x="219.1" y="157">Volts</text>
</g>
<text font-size=".9" fill="#800000" x="66.6" y="118.6">AC Volts</text>
<g font-size=".8" fill="#c00000">
<text x="107.2" y="55.4">94%</text>
<text x="80.5" y="77" transform="rotate(-90 80.5 77)">54%</text>
<text x="167.6" y="83.6" transform="rotate(-90 167.6 83.6)">58%</text>
<text x="39.5" y="132.3" transform="rotate(-90 39.5 132.3)">2%</text>
<text x="208.6" y="153.6" transform="rotate(-90 208.6 153.6)">87%</text>
<text x="10.5" y="178.7" transform="rotate(-90 10.5 178.7)">46%</text>
<text x="77.9" y="191.9" transform="rotate(-90 77.9 191.9)">42%</text>
</g>
</svg>
